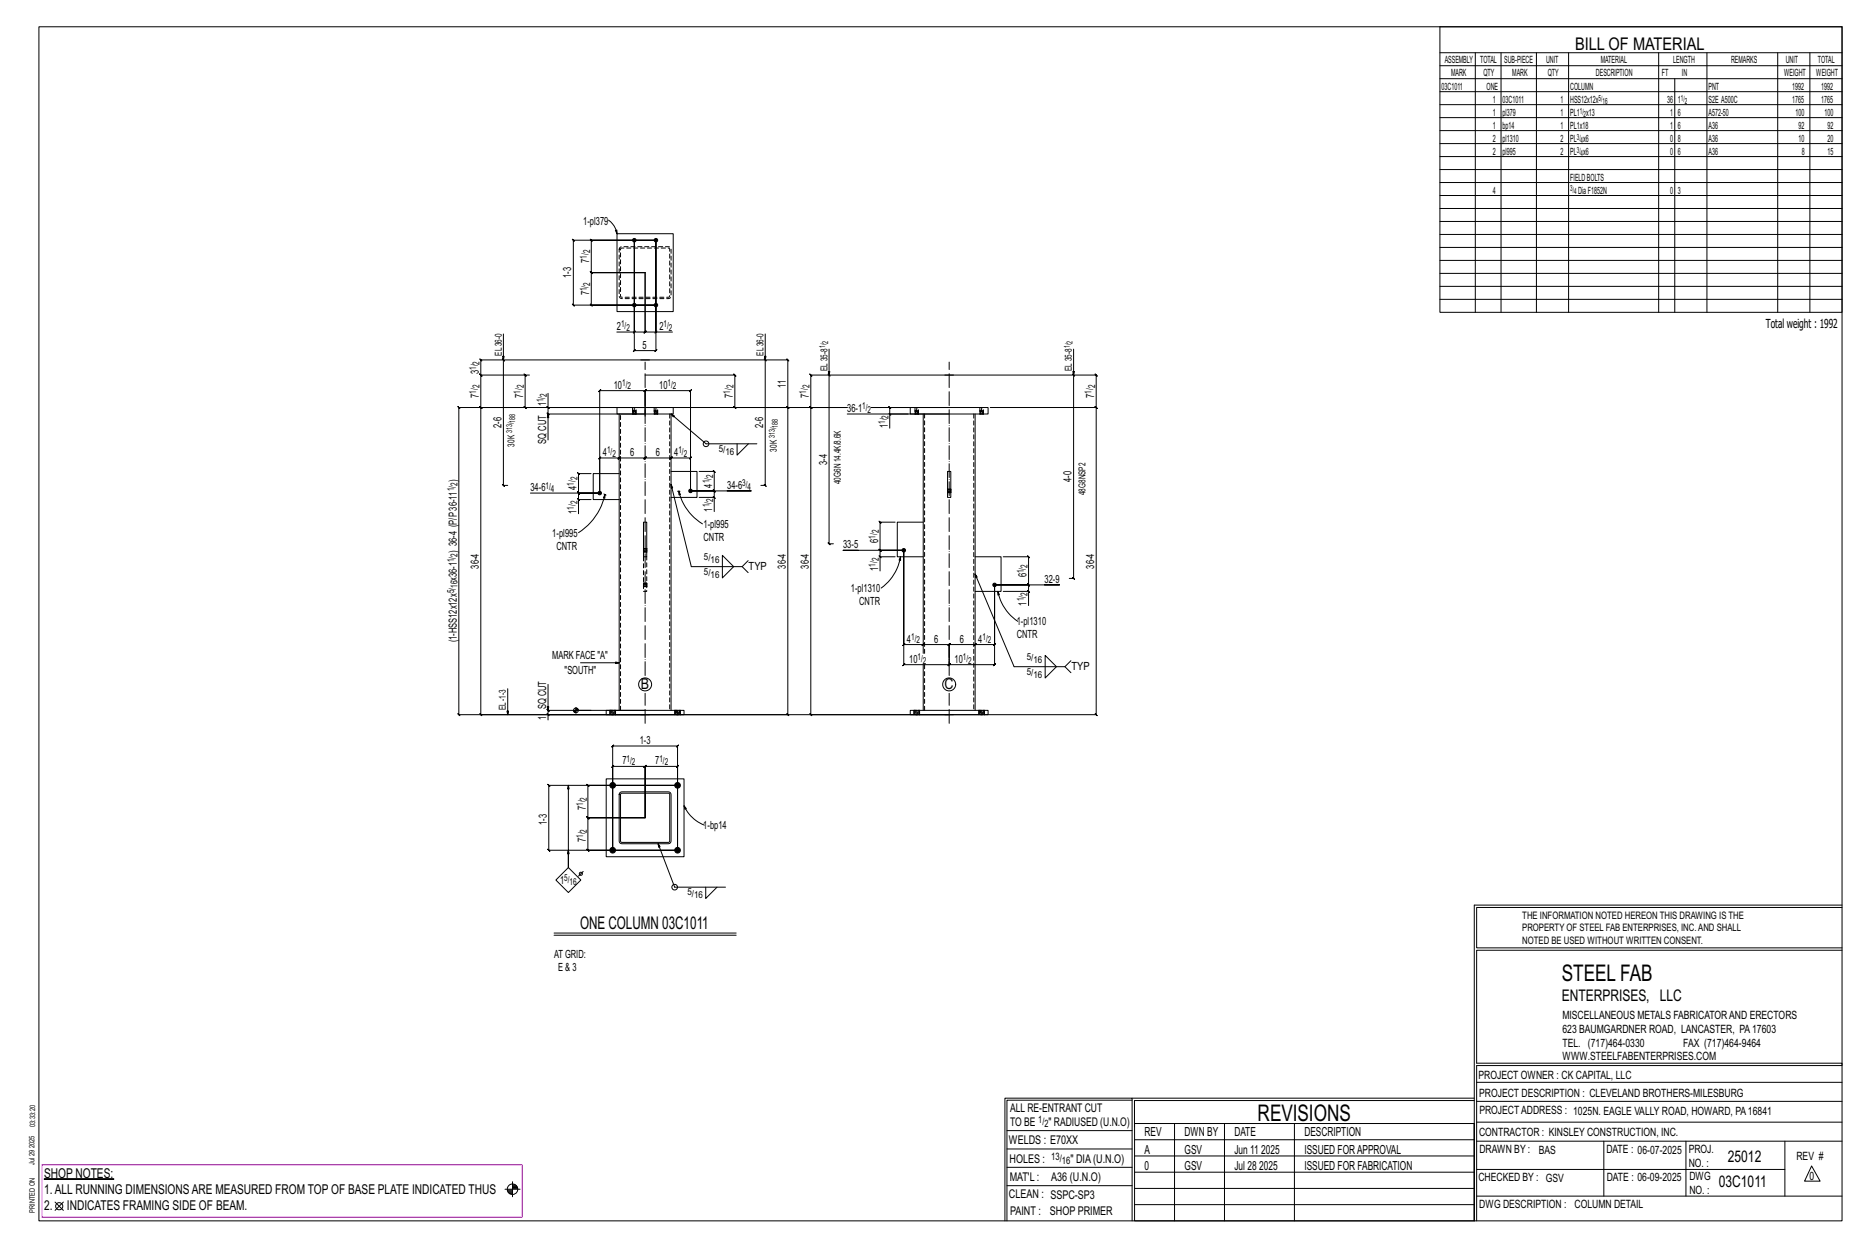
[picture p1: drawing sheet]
<svg xmlns="http://www.w3.org/2000/svg" width="914mm" height="610mm" viewBox="0 0 914 610" stroke-linecap="round" stroke-linejoin="round" font-family="sans-serif">
<g fill="#000" stroke="#000" stroke-width=".49">
<path d="M22 577h34z"/>
<circle cx="310" cy="118" r=".9"/>
<circle cx="321" cy="118" r=".9"/>
<circle cx="310" cy="149" r=".9"/>
<circle cx="321" cy="149" r=".9"/>
<circle cx="294" cy="241" r=".9"/>
<circle cx="338" cy="240" r=".9"/>
<circle cx="442" cy="269" r=".9"/>
<circle cx="487" cy="286" r=".9"/>
<circle cx="300" cy="384" r="1.4"/>
<circle cx="332" cy="384" r="1.4"/>
<circle cx="300" cy="416" r="1.4"/>
<circle cx="332" cy="416" r="1.4"/>
</g>
<g fill="none" stroke="#000" stroke-width=".49">
<path d="M19 13h883v584h-883zM705 13h197v140h-197zM705 26h197M705 32h197M705 39h197M722 26v127M735 26v127M752 26v127M768 26v127M812 26v127M820 39v114M836 26v127"/>
<path d="M870 26v127M886 26v127M705 45h197M705 51h197M705 58h197M705 64h197M705 70h197M705 77h197M705 83h197M705 89h197M705 96h197M280 117l1 1h40h-32v-1l1 1h-1v15l1 1-1-1h27h-27l1 1-1-1v16l1 1-1-1h32h-40v1l-1-1h1v-31z"/>
<path d="M298 108l3 3 1 3M301 113h1v1zM302 114h28v38h-28zM705 102h197M705 108h197M705 115h197M705 121h197M705 127h197M705 134h197M705 140h197M705 146h197M246 176l1 1z"/>
<path d="M246 163v74l1 1-1-1h3M302 162h8v-44v54l1-1-1 1h11l1-1-1 1v-54v44h8M310 162h6l-1 1 1-1v-29v29l-1 1 1-1h5M311 162l-1 1zM314 176h72h-1l1 1v-1v23M318 176h-83l1 1-1-1v8M321 162h1l-1 1zM374 176l1 1zM375 163v74h-1l1 1-3-1M406 171v95h-1l1 1v-1h2M526 171v112l-1-1 1 1h-3M235 199l1 1z"/>
<path d="M235 183l1 1zM257 199h-22l1 1-1-1v151v-1l1 1h-1h83M257 184h-22v-1l1 1h-1v15M259 184l-2-1 1 1h-1v15l1 1-1-1h2M268 199l1 1zM268 192v7h48M268 199v4v-1l1 1h-1h48v-12l-1 1 1-1h22v1l1-1h-1v49M302 199h28v4h-28zM310 199h.1M311 199h.1M316 184h44l-1-1 1 1v15h-1l1 1-2-1M320 199h.1"/>
<path d="M322 199h.1M360 199h26h-1l1 1v-1v151l-1-1 1 1h-72M385 199l1 1zM396 199l1 1zM405 183l1 1zM431 199h-5h39M445 199h-9h-1l1 1v-1v4M446 199h38v4h-38zM448 199h.1M450 199h.1M463 184h74l-1-1 1 1v15M467 184h-70l-1-1 1 1v15"/>
<path d="M480 199h.1M481 199h.1M485 199h52h-1l1 1v-1v151l-1-1 1 1h-74M525 183l1 1zM536 199l1 1zM268 203v12M303 203v145M310 203h.1M311 203h.1M316 204v-13l-1 1 1-1h-22l-1 1 1-1v50M320 203h.1M322 203h.1"/>
<path d="M361 217v6l5-6M370 217h-24l-18-14h2v1l-2-1v145M415 203h50M435 202l1 1zM445 203h-9v6M448 203h.1M450 203h.1M452 203v117M477 203v145M480 203h.1M481 203h.1M289 232h-6v-1l1 1h-1v9l1 1-1-1h11h-11l1 1-1-1v3"/>
<path d="M303 232h-13v12h13M328 231h13v12h-13M328 237l10 40h25l3-3M342 231h8l-1-1 1 1v9h-1l1 1v-1h-12h12h-1l1 1v-1v3M464 239h.1M464 231h1v12h-1zM465 239h.1M260 241h34M283 244l1 1zM289 244h-6v7M296 242h.1M296 242v2h-1z"/>
<path d="M296 242a30 30 0 0 1-13 19M296 242h1M315 255h2v17h-2zM332 240h.1M332 240l1 2h-1zM332 240a26 26 0 0 0 12 16M332 240h1M338 240h30h-12M338 240v-16h1l-1 1v-1h-10h1l-1 1 1-1-1 1v-1h-12l-1 1 1-1-1 1 1-1h-13h1l-1 1 1-1-1 1v-1h-9l-1 1 1-1v17M342 243h8v7M349 243l1 1zM438 255h-7h-1l1 1v-1v14h-1l1 1v-1h11h-11h-1l1 1v-1v3"/>
<path d="M452 255h-13v17h13M464 241h.1M465 241h.1M315 268h.1M315 270h.1M317 268h.1M317 270h.1M354 272l5 5-5 6zM363 277l3 3M420 269h-7h29M430 272l1 1zM438 272h-7v7"/>
<path d="M441 272v2h-1zM441 272a23 23 0 0 1-10 16M442 269v46v1l1-1h-1h10l-1 1 1-1h13l-1 1 1-1v10l-1 1 1-1h-23h1l-1 1v-1zM477 272h13v17h-13M491 272h12l1 1-1-1v14l1 1-1-1h-16h16l1 1-1-1v3M315 287h.1M315 285h.1M317 287h.1M317 285h.1M477 281l19 45h25l3-3M487 286v39l-1 1 1-1h-22l-1 1 1-1v-10l-1 1 1-1h12v1l1-1h-1h10l-1 1 1-1zM487 286h32h-8"/>
<path d="M488 289l1 2h-1zM488 289a23 23 0 0 0 10 15M491 289h12v7M503 289l1 1zM452 315l-1 1zM478 315l-1 1zM249 337v13M268 335v13M284 324h19M452 325v23M512 321l5 5-5 6zM521 326l3 3"/>
<path d="M268 349l1 1zM281 348h8M281 348h1M281 349h1M282 346v3M282 347h1M282 346h.1M297 348h38v2h-38zM299 348h.1M299 350h.1M301 348h.1M301 350h.1"/>
<path d="M316 350h-48v2M316 348h-48v-1l1 1h-1v2M330 348h.1M330 350h.1M333 348h.1M333 350h.1M446 348h38v2h-38zM447 348h.1M447 350h.1M450 348h.1M450 350h.1M465 350h-240l-1-1 1 1v-151v1l-1-1h1h190h-18h-1l1 1v-1v151l-1-1 1 1h70"/>
<path d="M479 348h.1M479 350h.1M482 348h.1M482 350h.1M300 365h-1l1-1v1h32h-1l1-1v1v51v-41v-1l-1 1h1h-16v-1l-1 1h1v25v-25v-1l-1 1h1h-16v-1l-1 1h1v41zM268 384h1h63h-44h-1l1 1v-1v16h-1l1 1v-1h28h-28h-1l1 1v-1v16l-1-1 1 1h44h-63l-1-1 1 1v-32v1zM278 384v40v-8M297 381h38v38h-38zM303 388h25v24h-25zM304 388h24v24h-24zM335 394l1 2h-1zM335 394a18 18 0 0 0 10 10"/>
<path d="M322 413l8 21h25M272 431l6-7 6 7-6 6zM285 426l-2 3M345 434v6l6-6M271 456h89M271 458h89M722 443v154M722 443h180M902 444h-179v20h179M902 465h-179v55h179v1h-179v76M554 538h-61v59M554 537h168"/>
<path d="M722 538h-167v13M723 539h179M723 530h179M493 553h61M555 550h167v47h-167zM555 558h167M575 550v47M599 550v47M634 550v47M723 549h179M723 558h179M785 558v27"/>
<path d="M825 558v27M874 558v27M251 578v8M251 580h1M493 571h61M493 562h61M555 573h167M555 566h167M723 572h151M887 570l4 8h-8zM27 588l4 4M31 588l-4 4"/>
<path d="M247 582h8M248 582h3M248 583h3M249 583h2M249 584h2M251 581h2M251 580h2M492 597v-60h62v60M493 580h61M555 589h167M555 581h167M723 585h179"/>
<circle cx="346" cy="217" r="1.4"/>
<circle cx="316" cy="335" r="3"/>
<circle cx="465" cy="335" r="3"/>
<circle cx="282" cy="348" r="1.2"/>
<circle cx="284" cy="427" r=".8"/>
<circle cx="330" cy="434" r="1.4"/>
<circle cx="29" cy="590" r="1.8"/>
<circle cx="251" cy="582" r="2.6"/>
</g>
<path d="M21 570h235v26h-235z" fill="none" stroke="#f0f" stroke-width=".5"/>
<g fill="none" stroke="#000" stroke-width=".49" stroke-dasharray="2 1.4">
<path d="M303 121h25v25h-25zM304 122h24v23h-24zM310 199h.1M310 199v4M310 199v4zM310 199h1M320 199h.1M320 199v4M321 199v4zM321 199h.1M448 199h.1M448 199v4"/>
<path d="M448 199l1 4zM449 199h.1M480 199h.1M480 199v4M480 199l1 4zM481 199h.1M310 203h.1M310 203v-4M310 203l1-4M311 203v-4M311 203h.1M320 203h.1"/>
<path d="M320 203v-4M321 203v-4M321 203l1-4M322 203v-4M322 203h.1M328 203v145M448 203h.1M448 203v-4M449 203v-4M449 203l1-4M450 203v-4M450 203h.1"/>
<path d="M477 203v145M480 203h.1M480 203v-4M481 203v-4M481 203h.1M464 240h1zM464 240h1M464 239h.1M465 239h-1M465 239h.1M464 241h.1M464 241h1"/>
<path d="M464 240l1 1M465 240v1M315 269h2zM315 269h2M315 268h.1M315 270h.1M315 270h2M315 269l2 1M315 272v17h2v-17M317 268h-2M317 268h.1M317 269v1"/>
<path d="M315 286h2zM315 287h.1M315 286h.1M315 287h2M317 285h-2M317 286h-2M317 287h-2M317 287h.1M317 285h.1M317 286l-2-1M453 320v-117M299 348v2"/>
<path d="M299 348h.1M300 348v2zM300 348h-1v2M300 350h-1M300 348h1v2h-1M301 348v2M301 348h.1M301 350h.1M301 350v-2M304 348v-145M330 348v2M330 348h.1"/>
<path d="M331 348l-1 2M332 348v2zM332 348h-1v2M332 350h-1M332 348h1v2h-1M333 348v2M333 348h.1M333 350h.1M333 350v-2M447 348v2M447 348h.1M448 348l-1 2"/>
<path d="M449 348v2zM449 348h-1v2M449 350h-1M449 348h1v2h-1M450 348v2M450 348h.1M450 350h.1M450 350v-2M453 348v-23M479 348v2M479 348h.1M480 348l-1 2"/>
<path d="M481 348v2zM481 348h-1v2M481 350h-1M481 348v2M482 348h.1M482 350h.1M482 350v-2M303 389h1z"/>
</g>
<path d="M316 330v-153M465 330v-153M316 354v-15M465 354v-15" fill="none" stroke="#000" stroke-width=".49" stroke-dasharray="6.8 1 0 1"/>
<g font-size="11.2">
<text x="764" y="480">STEEL FAB</text>
<text x="616" y="548">REVISIONS</text>
</g>
<g font-size="8.6">
<text x="771" y="24">BILL OF MATERIAL</text>
<text x="284" y="455">ONE COLUMN 03C1011</text>
</g>
<g font-size="7.9">
<text x="765" y="490">ENTERPRISES, LLC</text>
<text x="846" y="569">25012</text>
<text x="841" y="581">03C1011</text>
</g>
<g font-size="7.3">
<text x="314" y="337">B</text>
<text x="462" y="337">C</text>
</g>
<g font-size="6.6">
<text x="22" y="576">SHOP NOTES:</text>
<text x="22" y="584">1.ALL RUNNING DIMENSIONSARE MEASURED FROM TOP OF BASE PLATE INDICATED THUS</text>
<text x="22" y="592">2.</text>
<text x="33" y="592">INDICATES FRAMING SIDE OF BEAM.</text>
</g>
<g font-size="6.1">
<text x="864" y="161">Total weight : 1992</text>
<text x="560" y="556">REV</text>
<text x="580" y="556">DWN BY</text>
<text x="604" y="556">DATE</text>
<text x="639" y="556">DESCRIPTION</text>
<text x="560" y="564">A</text>
<text x="580" y="564">GSV</text>
<text x="604" y="564">Jun 11</text>
<text x="617" y="564">2025</text>
<text x="639" y="564">ISSUED FORAPPROVAL</text>
<text x="560" y="572">0</text>
<text x="580" y="572">GSV</text>
<text x="604" y="572">Jul 28</text>
<text x="616" y="572">2025</text>
<text x="639" y="572">ISSUED FOR FABRICATION</text>
</g>
<g font-size="5.9">
<text x="494" y="560">WELDS : E70XX</text>
<text x="494" y="569">HOLES :</text>
<text x="524" y="569">&quot; DIA(U.N.O)</text>
<text x="494" y="578">MAT'L :</text>
<text x="515" y="578">A36 (U.N.O)</text>
<text x="494" y="586">CLEAN : SSPC-SP3</text>
<text x="495" y="595">PAINT :</text>
<text x="514" y="595">SHOP PRIMER</text>
</g>
<g font-size="5.8">
<text x="494" y="544">ALL RE-ENTRANT CUT</text>
<text x="494" y="551">TO BE</text>
<text x="513" y="551">&quot; RADIUSED (U.N.O)</text>
</g>
<g font-size="5.6">
<text x="765" y="499">MISCELLANEOUS METALS FABRICATORAND ERECTORS</text>
<text x="765" y="505">623 BAUMGARDNER ROAD, LANCASTER, PA17603</text>
<text x="765" y="512">TEL. (717)464-0330</text>
<text x="824" y="512">FAX (717)464-9464</text>
<text x="765" y="519">WWW.STEELFABENTERPRISES.COM</text>
<text x="724" y="528">PROJECT OWNER : CK CAPITAL, LLC</text>
<text x="724" y="537">PROJECT DESCRIPTION : CLEVELAND BROTHERS-MILESBURG</text>
<text x="724" y="545">PROJECTADDRESS : 1025N. EAGLE VALLY ROAD, HOWARD, PA16841</text>
<text x="724" y="556">CONTRACTOR : KINSLEY CONSTRUCTION, INC.</text>
<text x="724" y="564">DRAWN BY :</text>
<text x="753" y="564">BAS</text>
<text x="786" y="564">DATE : 06-07-2025</text>
<text x="827" y="564">PROJ.</text>
<text x="879" y="568">REV #</text>
<text x="827" y="571">NO. :</text>
<text x="724" y="578">CHECKED BY : GSV</text>
<text x="787" y="578">DATE : 06-09-2025</text>
<text x="827" y="578">DWG</text>
<text x="886" y="578">0</text>
<text x="827" y="584">NO. :</text>
<text x="724" y="591">DWG DESCRIPTION : COLUMN DETAIL</text>
</g>
<g font-size="5.5">
<text x="285" y="110">1-pl379</text>
<text x="288" y="129" transform="rotate(-90 288 129)">7</text>
<text x="280" y="136" transform="rotate(-90 280 136)">1-3</text>
<text x="288" y="145" transform="rotate(-90 288 145)">7</text>
<text x="302" y="161">2</text>
<text x="323" y="161">2</text>
<text x="314" y="171">5</text>
<text x="234" y="183" transform="rotate(-90 234 183)">3</text>
<text x="300" y="190">10</text>
<text x="323" y="190">10</text>
<text x="385" y="190" transform="rotate(-90 385 190)">11</text>
<text x="234" y="195" transform="rotate(-90 234 195)">7</text>
<text x="256" y="195" transform="rotate(-90 256 195)">7</text>
<text x="359" y="195" transform="rotate(-90 359 195)">7</text>
<text x="396" y="195" transform="rotate(-90 396 195)">7</text>
<text x="536" y="195" transform="rotate(-90 536 195)">7</text>
<text x="267" y="199" transform="rotate(-90 267 199)">1</text>
<text x="415" y="202">36-1</text>
<text x="245" y="209" transform="rotate(-90 245 209)">2-6</text>
<text x="374" y="209" transform="rotate(-90 374 209)">2-6</text>
<text x="435" y="209" transform="rotate(-90 435 209)">1</text>
<text x="267" y="217" transform="rotate(-90 267 217)">SQ CUT</text>
<text x="295" y="223">4</text>
<text x="308" y="223">6</text>
<text x="321" y="223">6</text>
<text x="330" y="223">4</text>
<text x="405" y="227" transform="rotate(-90 405 227)">3-4</text>
<text x="224" y="236" transform="rotate(-90 224 236)">)</text>
<text x="282" y="240" transform="rotate(-90 282 240)">4</text>
<text x="349" y="239" transform="rotate(-90 349 239)">4</text>
<text x="356" y="239">34-6</text>
<text x="525" y="236" transform="rotate(-90 525 236)">4-0</text>
<text x="260" y="240">34-6</text>
<text x="282" y="251" transform="rotate(-90 282 251)">1</text>
<text x="349" y="250" transform="rotate(-90 349 250)">1</text>
<text x="270" y="263">1-pl995</text>
<text x="344" y="258">1-pl995</text>
<text x="272" y="269">CNTR</text>
<text x="344" y="265">CNTR</text>
<text x="413" y="268">33-5</text>
<text x="430" y="266" transform="rotate(-90 430 266)">6</text>
<text x="224" y="271" transform="rotate(-90 224 271)">) 36-4 (P/P36-11</text>
<text x="234" y="278" transform="rotate(-90 234 278)">36-4</text>
<text x="366" y="279">TYP</text>
<text x="385" y="278" transform="rotate(-90 385 278)">36-4</text>
<text x="396" y="278" transform="rotate(-90 396 278)">36-4</text>
<text x="430" y="279" transform="rotate(-90 430 279)">1</text>
<text x="536" y="278" transform="rotate(-90 536 278)">36-4</text>
<text x="224" y="284" transform="rotate(-90 224 284)">x36-1</text>
<text x="502" y="282" transform="rotate(-90 502 282)">6</text>
<text x="511" y="285">32-9</text>
<text x="416" y="290">1-pl1310</text>
<text x="421" y="296">CNTR</text>
<text x="502" y="296" transform="rotate(-90 502 296)">1</text>
<text x="498" y="306">1-pl1310</text>
<text x="224" y="314" transform="rotate(-90 224 314)">(1-HSS12x12x</text>
<text x="444" y="314">4</text>
<text x="457" y="314">6</text>
<text x="470" y="314">6</text>
<text x="479" y="314">4</text>
<text x="498" y="312">CNTR</text>
<text x="270" y="322">MARK FACE &quot;A&quot;</text>
<text x="276" y="330">&quot;SOUTH&quot;</text>
<text x="445" y="324">10</text>
<text x="467" y="324">10</text>
<text x="524" y="328">TYP</text>
<text x="267" y="347" transform="rotate(-90 267 347)">SQ CUT</text>
<text x="267" y="352" transform="rotate(-90 267 352)">1</text>
<text x="313" y="364">1-3</text>
<text x="305" y="374">7</text>
<text x="321" y="374">7</text>
<text x="287" y="396" transform="rotate(-90 287 396)">7</text>
<text x="268" y="404" transform="rotate(-90 268 404)">1-3</text>
<text x="344" y="405">1-bp14</text>
<text x="287" y="412" transform="rotate(-90 287 412)">7</text>
<text x="274" y="432">1</text>
<text x="271" y="469">AT GRID:</text>
<text x="273" y="475">E &amp; 3</text>
</g>
<g font-size="5">
<text x="745" y="450">THE INFORMATION NOTED HEREON THIS DRAWING IS THE</text>
<text x="745" y="456">PROPERTY OF STEEL FAB ENTERPRISES, INC.AND SHALL</text>
<text x="745" y="462">NOTED BE USED WITHOUT WRITTEN CONSENT.</text>
<text x="508" y="550">1/</text>
<text x="511" y="551">2</text>
<text x="515" y="568">13/</text>
<text x="520" y="570">16</text>
</g>
<g font-size="4.9">
<text x="707" y="31">ASSEMBLY</text>
<text x="725" y="31">TOTAL</text>
<text x="736" y="31">SUB-PIECE</text>
<text x="757" y="31">UNIT</text>
<text x="784" y="31">MATERIAL</text>
<text x="819" y="31">LENGTH</text>
<text x="847" y="31">REMARKS</text>
<text x="874" y="31">UNIT</text>
<text x="890" y="31">TOTAL</text>
<text x="710" y="37">MARK</text>
<text x="726" y="37">QTY</text>
<text x="740" y="37">MARK</text>
<text x="758" y="37">QTY</text>
<text x="781" y="37">DESCRIPTION</text>
<text x="814" y="37">FT</text>
<text x="823" y="37">IN</text>
<text x="873" y="37">WEIGHT</text>
<text x="889" y="37">WEIGHT</text>
<text x="706" y="44">03C1011</text>
<text x="728" y="44">ONE</text>
<text x="769" y="44">COLUMN</text>
<text x="836" y="44">PNT</text>
<text x="877" y="44">1992</text>
<text x="891" y="44">1992</text>
<text x="731" y="50">1</text>
<text x="736" y="50">03C1011</text>
<text x="764" y="50">1</text>
<text x="769" y="50">HSS12x12x</text>
<text x="816" y="50">36</text>
<text x="821" y="50">1</text>
<text x="836" y="50">S2E A500C</text>
<text x="877" y="50">1765</text>
<text x="891" y="50">1765</text>
<text x="731" y="57">1</text>
<text x="736" y="57">pl379</text>
<text x="764" y="57">1</text>
<text x="769" y="57">PL1 x13</text>
<text x="818" y="57">1</text>
<text x="821" y="57">6</text>
<text x="836" y="57">A572-50</text>
<text x="879" y="57">100</text>
<text x="893" y="57">100</text>
<text x="731" y="63">1</text>
<text x="736" y="63">bp14</text>
<text x="764" y="63">1</text>
<text x="769" y="63">PL1x18</text>
<text x="818" y="63">1</text>
<text x="821" y="63">6</text>
<text x="836" y="63">A36</text>
<text x="880" y="63">92</text>
<text x="895" y="63">92</text>
<text x="731" y="69">2</text>
<text x="736" y="69">pl1310</text>
<text x="764" y="69">2</text>
<text x="769" y="69">PL x6</text>
<text x="818" y="69">0</text>
<text x="821" y="69">8</text>
<text x="836" y="69">A36</text>
<text x="880" y="69">10</text>
<text x="895" y="69">20</text>
<text x="731" y="76">2</text>
<text x="736" y="76">pl995</text>
<text x="764" y="76">2</text>
<text x="769" y="76">PL x6</text>
<text x="818" y="76">0</text>
<text x="821" y="76">6</text>
<text x="836" y="76">A36</text>
<text x="882" y="76">8</text>
<text x="895" y="76">15</text>
<text x="769" y="88">FIELDBOLTS</text>
<text x="731" y="95">4</text>
<text x="772" y="95">DiaF1852N</text>
<text x="818" y="95">0</text>
<text x="821" y="95">3</text>
</g>
<g font-size="4.7">
<text x="289" y="124" transform="rotate(-90 289 124)">2</text>
<text x="287" y="127" transform="rotate(-90 287 127)">1/</text>
<text x="287" y="142" transform="rotate(-90 287 142)">1/</text>
<text x="289" y="140" transform="rotate(-90 289 140)">2</text>
<text x="304" y="160">1/</text>
<text x="307" y="162">2</text>
<text x="325" y="160">1/</text>
<text x="327" y="162">2</text>
<text x="246" y="174" transform="rotate(-90 246 174)">EL36-0</text>
<text x="374" y="174" transform="rotate(-90 374 174)">EL36-0</text>
<text x="235" y="178" transform="rotate(-90 235 178)">2</text>
<text x="233" y="181" transform="rotate(-90 233 181)">1/</text>
<text x="405" y="181" transform="rotate(-90 405 181)">EL35-8</text>
<text x="525" y="181" transform="rotate(-90 525 181)">EL35-8</text>
<text x="235" y="190" transform="rotate(-90 235 190)">2</text>
<text x="256" y="190" transform="rotate(-90 256 190)">2</text>
<text x="305" y="189">1/</text>
<text x="307" y="191">2</text>
<text x="327" y="189">1/</text>
<text x="329" y="191">2</text>
<text x="359" y="190" transform="rotate(-90 359 190)">2</text>
<text x="396" y="190" transform="rotate(-90 396 190)">2</text>
<text x="536" y="190" transform="rotate(-90 536 190)">2</text>
<text x="233" y="193" transform="rotate(-90 233 193)">1/</text>
<text x="255" y="193" transform="rotate(-90 255 193)">1/</text>
<text x="266" y="197" transform="rotate(-90 266 197)">1/</text>
<text x="268" y="194" transform="rotate(-90 268 194)">2</text>
<text x="357" y="193" transform="rotate(-90 357 193)">1/</text>
<text x="395" y="193" transform="rotate(-90 395 193)">1/</text>
<text x="534" y="193" transform="rotate(-90 534 193)">1/</text>
<text x="422" y="200">1/</text>
<text x="425" y="202">2</text>
<text x="433" y="207" transform="rotate(-90 433 207)">1/</text>
<text x="435" y="205" transform="rotate(-90 435 205)">2</text>
<text x="252" y="218" transform="rotate(-90 252 218)">30K</text>
<text x="297" y="222">1/</text>
<text x="332" y="222">1/</text>
<text x="352" y="221">5/</text>
<text x="380" y="221" transform="rotate(-90 380 221)">30K</text>
<text x="300" y="223">2</text>
<text x="335" y="223">2</text>
<text x="355" y="223">16</text>
<text x="349" y="234" transform="rotate(-90 349 234)">2</text>
<text x="224" y="238" transform="rotate(-90 224 238)">2</text>
<text x="267" y="239">1/</text>
<text x="281" y="238" transform="rotate(-90 281 238)">1/</text>
<text x="283" y="235" transform="rotate(-90 283 235)">2</text>
<text x="347" y="237" transform="rotate(-90 347 237)">1/</text>
<text x="363" y="238">3/</text>
<text x="366" y="240">4</text>
<text x="412" y="237" transform="rotate(-90 412 237)">40G6N 14.4K/8.6K</text>
<text x="222" y="240" transform="rotate(-90 222 240)">1/</text>
<text x="270" y="241">4</text>
<text x="349" y="246" transform="rotate(-90 349 246)">2</text>
<text x="531" y="242" transform="rotate(-90 531 242)">48G8NSP2</text>
<text x="281" y="249" transform="rotate(-90 281 249)">1/</text>
<text x="283" y="247" transform="rotate(-90 283 247)">2</text>
<text x="347" y="248" transform="rotate(-90 347 248)">1/</text>
<text x="429" y="263" transform="rotate(-90 429 263)">1/</text>
<text x="430" y="261" transform="rotate(-90 430 261)">2</text>
<text x="222" y="275" transform="rotate(-90 222 275)">1/</text>
<text x="224" y="272" transform="rotate(-90 224 272)">2</text>
<text x="345" y="274">5/</text>
<text x="348" y="275">16</text>
<text x="430" y="275" transform="rotate(-90 430 275)">2</text>
<text x="345" y="281">5/</text>
<text x="429" y="277" transform="rotate(-90 429 277)">1/</text>
<text x="501" y="280" transform="rotate(-90 501 280)">1/</text>
<text x="503" y="278" transform="rotate(-90 503 278)">2</text>
<text x="224" y="288" transform="rotate(-90 224 288)">16</text>
<text x="348" y="283">16</text>
<text x="222" y="290" transform="rotate(-90 222 290)">5/</text>
<text x="503" y="292" transform="rotate(-90 503 292)">2</text>
<text x="501" y="294" transform="rotate(-90 501 294)">1/</text>
<text x="446" y="313">1/</text>
<text x="449" y="315">2</text>
<text x="481" y="313">1/</text>
<text x="484" y="315">2</text>
<text x="449" y="323">1/</text>
<text x="471" y="323">1/</text>
<text x="503" y="323">5/</text>
<text x="452" y="325">2</text>
<text x="474" y="325">2</text>
<text x="506" y="324">16</text>
<text x="503" y="330">5/</text>
<text x="506" y="332">16</text>
<text x="248" y="348" transform="rotate(-90 248 348)">EL-1-3</text>
<text x="307" y="373">1/</text>
<text x="309" y="374">2</text>
<text x="323" y="373">1/</text>
<text x="325" y="374">2</text>
<text x="286" y="394" transform="rotate(-90 286 394)">1/</text>
<text x="287" y="392" transform="rotate(-90 287 392)">2</text>
<text x="287" y="407" transform="rotate(-90 287 407)">2</text>
<text x="286" y="410" transform="rotate(-90 286 410)">1/</text>
<text x="276" y="431">5/</text>
<text x="279" y="433">16</text>
<text x="336" y="438">5/</text>
<text x="340" y="440">16</text>
</g>
<g font-size="4.2">
<text x="783" y="49">5/</text>
<text x="784" y="51">16</text>
<text x="823" y="49">1/</text>
<text x="825" y="51">2</text>
<text x="773" y="56">1/</text>
<text x="775" y="57">2</text>
<text x="772" y="68">3/</text>
<text x="774" y="70">4</text>
<text x="772" y="75">3/</text>
<text x="774" y="76">4</text>
<text x="769" y="94">3/</text>
<text x="770" y="95">4</text>
</g>
<g font-size="4">
<text x="404" y="170" transform="rotate(-90 404 170)">1/</text>
<text x="405" y="168" transform="rotate(-90 405 168)">2</text>
<text x="524" y="170" transform="rotate(-90 524 170)">1/</text>
<text x="525" y="168" transform="rotate(-90 525 168)">2</text>
<text x="252" y="207" transform="rotate(-90 252 207)">188</text>
<text x="381" y="209" transform="rotate(-90 381 209)">188</text>
<text x="251" y="212" transform="rotate(-90 251 212)">313/</text>
<text x="379" y="214" transform="rotate(-90 379 214)">313/</text>
</g>
<g font-size="3.7">
<text x="17" y="551" transform="rotate(-90 17 551)">03:33:20</text>
<text x="17" y="562" transform="rotate(-90 17 562)">2025</text>
<text x="17" y="570" transform="rotate(-90 17 570)">Jul 29</text>
<text x="17" y="593" transform="rotate(-90 17 593)">PRINTED ON</text>
</g>
</svg>
